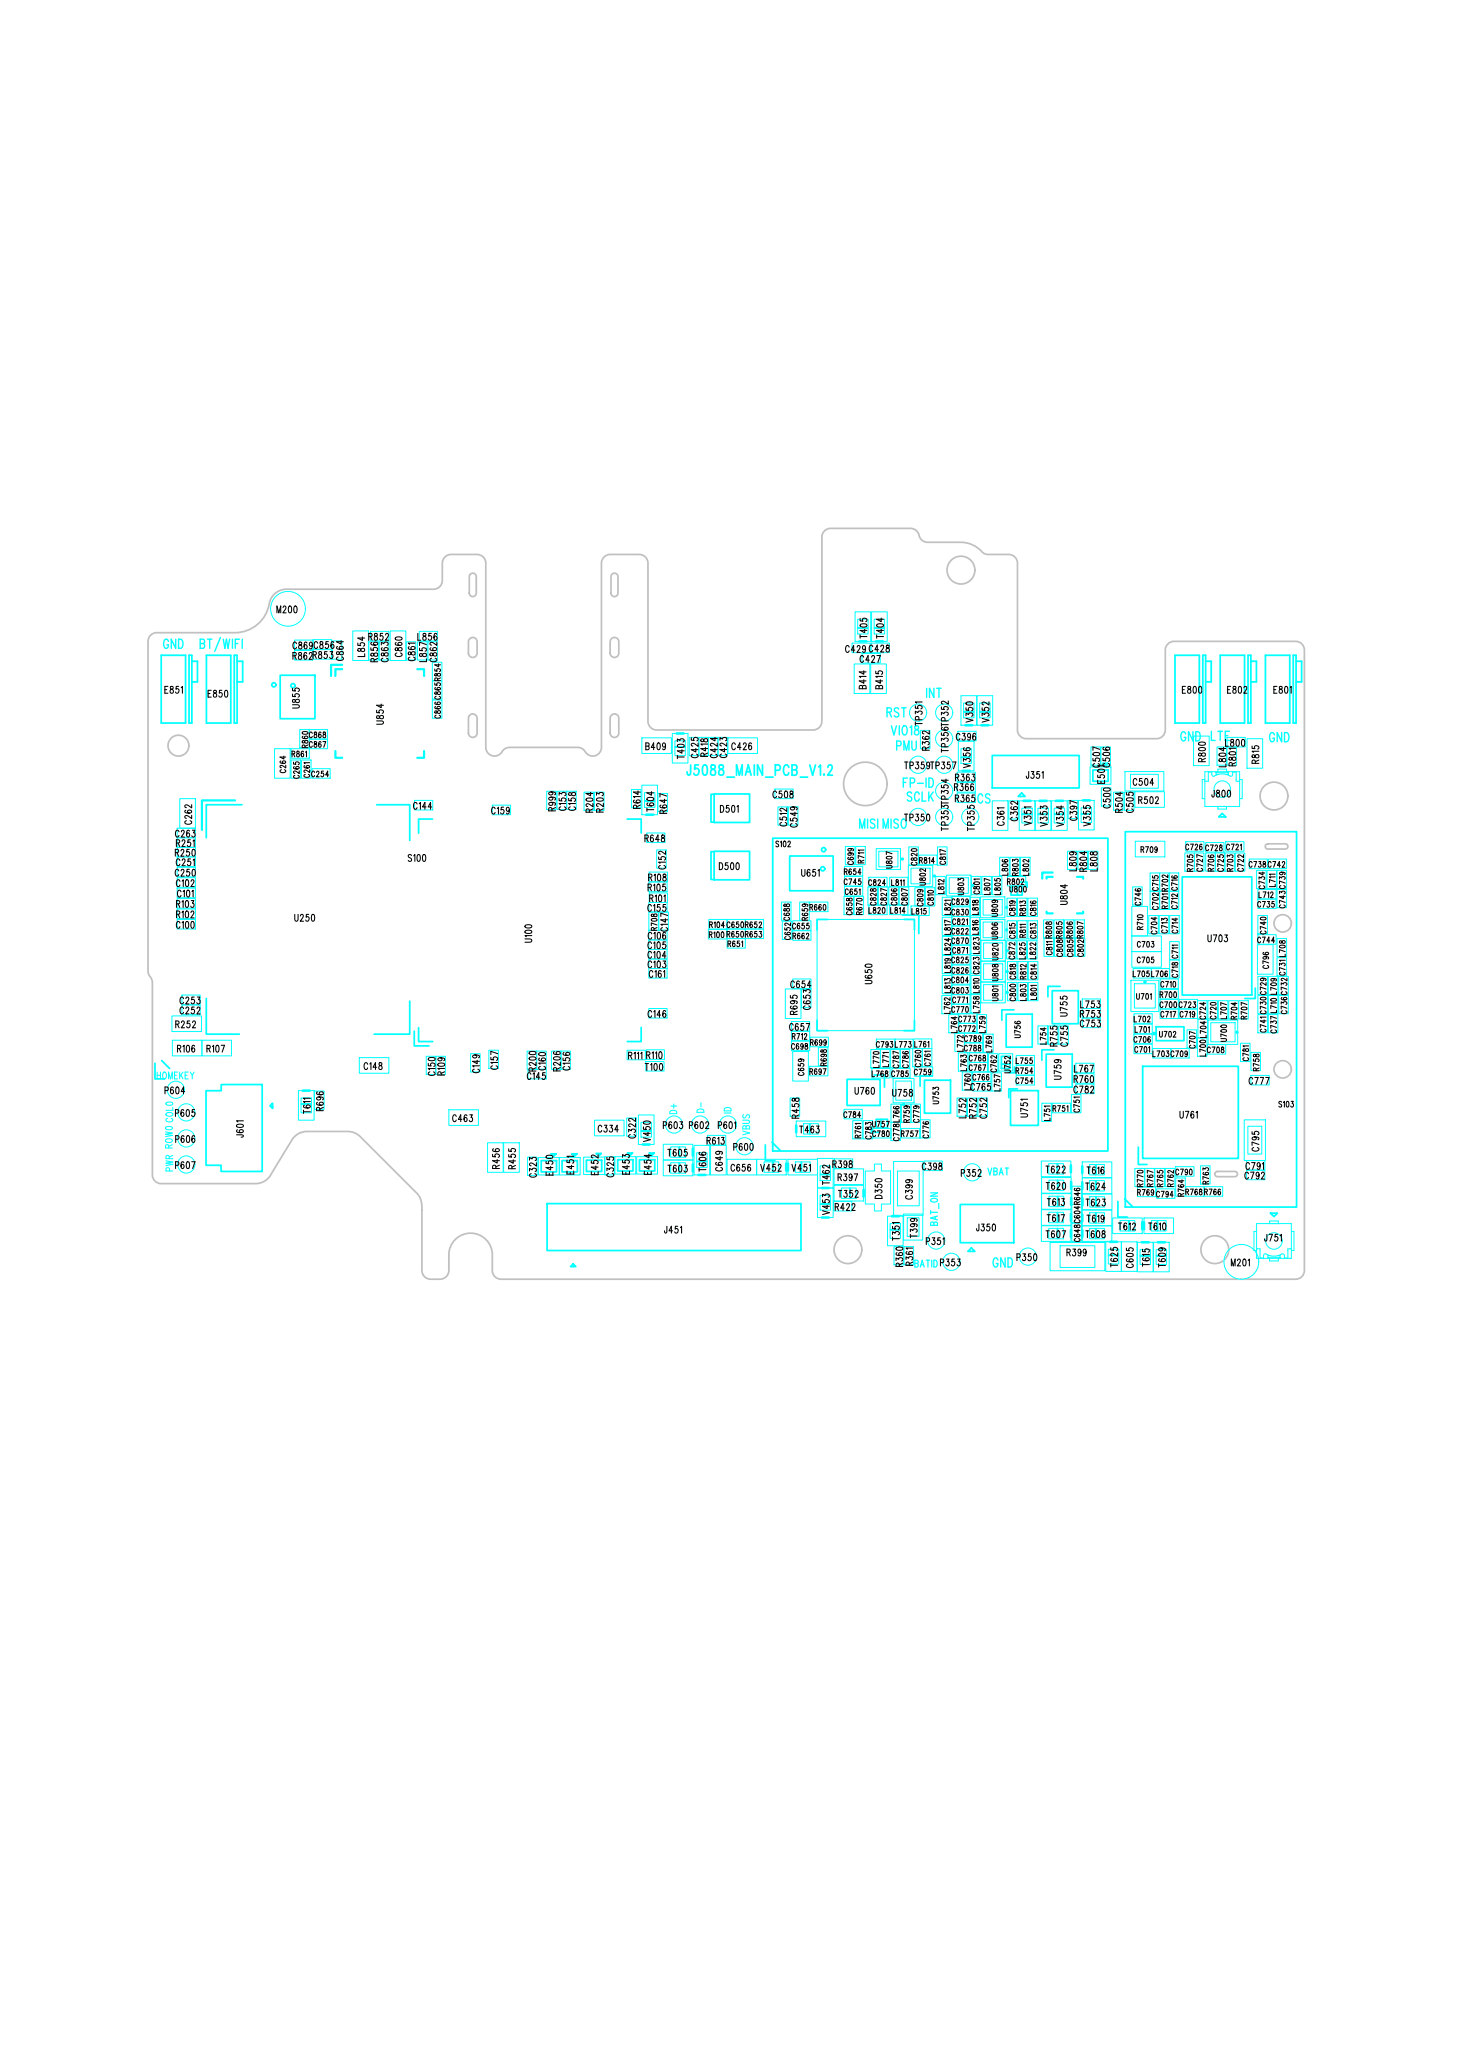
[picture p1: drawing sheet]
<svg xmlns="http://www.w3.org/2000/svg" width="210mm" height="297mm" viewBox="0 0 210 297" stroke-linecap="round" stroke-linejoin="round" font-family="sans-serif">
<g fill="none" stroke="#c0c0c0" stroke-width=".25">
<path d="M21.5 91.5l.6-.4 .4-.1h11.3a5 5 0 0 0 4.9-4.2 2.5 2.5 0 0 1 2.5-2h21.1a1.25 1.25 0 0 0 1.3-1.3v-2.5a1.25 1.25 0 0 1 1.2-1.2h3.8a1.25 1.25 0 0 1 1.2 1.2v26.5a1.3 1.3 0 0 0 1.2 1.3 1.3 1.3 0 0 0 1.4-.9l.5-.3 .4-.1h9.8a1.54 1.54 0 0 1 1.3 1 1.25 1.25 0 0 0 1.3 .1 1.25 1.25 0 0 0 .8-1.1v-26.5a1.25 1.25 0 0 1 1.2-1.2h4.2a1.25 1.25 0 0 1 1.3 1.2v22.8a1.25 1.25 0 0 0 1.2 1.2h22.5a1.25 1.25 0 0 0 1.3-1.2v-26.5a1.25 1.25 0 0 1 1.2-1.3h11.5a1.41 1.41 0 0 1 1.3 1.3 1.25 1.25 0 0 0 1.2 .7h4.8a4.2 4.2 0 0 1 3.1 1.5l.8 .3h2.9a1.25 1.25 0 0 1 1.3 1.2v24a1.25 1.25 0 0 0 1.2 1.3h18.8a1.25 1.25 0 0 0 1.2-1.3v-11.5a1.25 1.25 0 0 1 1.3-1.2h17.5a1.25 1.25 0 0 1 1.2 1.2v89.3a1.25 1.25 0 0 1-1.2 1.2h-114.3a1.25 1.25 0 0 1-1.2-1.2v-2.3a3.1 3.1 0 0 0-3.1-3.1 3.1 3.1 0 0 0-3.2 3.1v2.3a1.25 1.25 0 0 1-1.2 1.2h-1.4a1.25 1.25 0 0 1-1.2-1.2v-8.8a2.99 2.99 0 0 0-.8-2.4l-8.1-8.1a2.5 2.5 0 0 0-1.8-.7h-5.9a2.5 2.5 0 0 0-2.1 1.2l-2.8 4.6a2.75 2.75 0 0 1-2.4 1.7h-13.6a1.25 1.25 0 0 1-1.3-1.3v-27.7l-.6-1.6v-47.4z"/>
<circle cx="138.2" cy="82" r="2"/>
<circle cx="124.4" cy="112.8" r="3.1"/>
<circle cx="121.9" cy="179.8" r="2"/>
</g>
<g fill="none" stroke="#0ff" stroke-width=".14">
<path d="M50.7 90.8h2.3v4.2h-2.3zM56.1 90.8h2.2v4.2h-2.2zM122.5 92.5h2.6v1.4h-2.6zM122.8 95.5h2.3v4.3h-2.3zM122.9 88h2.3v4.3h-2.3zM123.9 94h2.7v1.4h-2.7zM125.2 95.5h2.2v4.3h-2.2zM125.2 92.5h2.7v1.4h-2.7zM125.3 88h2.3v4.3h-2.3zM25.8 114.9h2.3v4.2h-2.3zM39.5 107.7h2.2v4.2h-2.2zM41.8 109.3h1.4v2.6h-1.4z"/>
<path d="M43.3 109.3h1.4v2.6h-1.4zM80.1 113.8h1.4v2.6h-1.4zM81.5 113.8h1.3v2.6h-1.3zM90.8 113.6h1.4v2.6h-1.4zM92.3 112.9h2.2v4.3h-2.2zM96.7 105.5h2.2v4.3h-2.2zM99.1 106.1h1.4v2.6h-1.4zM100.5 106.1h1.3v2.6h-1.3zM101.8 106.1h1.4v2.6h-1.4zM103.2 106.1h1.4v2.6h-1.4zM111.8 116.1h1.4v2.6h-1.4zM137.7 105.2h2.6v1.4h-2.6z"/>
<path d="M138.2 100.1h2.2v4.2h-2.2zM140.5 100.1h2.2v4.2h-2.2zM142.7 115.2h2.2v4.2h-2.2zM146.5 115.2h2.3v4.2h-2.3zM148.8 115.2h2.3v4.2h-2.3zM151.2 115.2h2.2v4.2h-2.2zM155.1 115.1h2.2v4.3h-2.2zM156.7 110.3h3v2.5h-3zM158.3 113.3h1.4v2.6h-1.4zM160.1 113.9h1.4v2.7h-1.4zM162.5 111.4h4v2h-4zM176.4 106.1h2.6v1.3h-2.6z"/>
<path d="M179.3 106.3h2.2v4.2h-2.2zM93.3 131.2h1.4v2.6h-1.4zM94.4 122.3h1.4v2.6h-1.4zM94.7 131.2h1.4v2.6h-1.4zM121.3 128.9h1.4v2.7h-1.4zM121.5 121.8h1.4v2.6h-1.4zM122.8 128.9h1.4v2.7h-1.4zM123 121.8h1.4v2.6h-1.4zM124.8 127.6h1.4v2.6h-1.4zM126.3 127.6h1.4v2.6h-1.4zM127.8 127.6h1.4v2.6h-1.4zM129.3 127.6h1.4v2.6h-1.4z"/>
<path d="M130.6 124.5h3.5v3h-3.5zM130.7 121.8h1.3v2.6h-1.3zM131 124.9h2.7v2.2h-2.7zM131.5 127.7h1.4v2.6h-1.4zM133 127.7h1.4v2.6h-1.4zM134.5 126.1h1.4v2.6h-1.4zM134.8 121.8h1.4v2.6h-1.4zM136.1 125.9h3.5v3h-3.5zM136.5 126.3h2.7v2.2h-2.7zM141 132.3h3.5v3h-3.5zM141 129h3.5v3h-3.5zM141 138.3h3.5v3h-3.5z"/>
<path d="M141 135.3h3.5v3h-3.5zM141.2 126.1h1.3v2.6h-1.3zM141.3 132.6h2.8v2.3h-2.8zM141.3 129.4h2.8v2.2h-2.8zM141.4 138.6h2.8v2.3h-2.8zM141.4 135.6h2.8v2.3h-2.8zM142.7 126.1h1.3v2.6h-1.3zM143.7 123.3h1.4v2.6h-1.4zM144.8 129.2h1.4v2.6h-1.4zM145.2 123.3h1.4v2.6h-1.4zM146.3 129.2h1.4v2.6h-1.4zM146.7 123.3h1.4v2.6h-1.4z"/>
<path d="M147.8 129.2h1.4v2.6h-1.4zM162.7 130.4h2.3v4.2h-2.3zM162.8 127.6h1.4v2.6h-1.4zM165.2 131.7h1.3v2.6h-1.3zM165.3 125.6h1.4v2.6h-1.4zM165.3 128.2h1.4v2.6h-1.4zM166.7 131.7h1.3v2.6h-1.3zM166.7 128.2h1.4v2.6h-1.4zM166.7 125.6h1.4v2.6h-1.4zM168.1 125.6h1.4v2.6h-1.4zM168.1 128.2h1.4v2.6h-1.4zM168.2 131.7h1.3v2.6h-1.3z"/>
<path d="M170.3 122.7h1.4v2.6h-1.4zM171.7 122.7h1.4v2.6h-1.4zM173.3 122.7h1.4v2.6h-1.4zM174.7 122.7h1.4v2.6h-1.4zM176.1 122.7h1.4v2.6h-1.4zM177.6 122.7h1.4v2.6h-1.4zM180.7 125.2h1.3v2.6h-1.3zM180.8 135.9h2.2v4.2h-2.2zM180.8 131.7h1.4v2.6h-1.4zM42.9 156.9h2.3v4.2h-2.3zM61.3 151.9h1.4v2.7h-1.4zM62.7 151.9h1.3v2.7h-1.3z"/>
<path d="M67.7 151.6h1.3v2.6h-1.3zM70.3 151.1h1.4v2.6h-1.4zM75.8 151.2h1.4v2.6h-1.4zM77.2 151.2h1.3v2.6h-1.3zM79.3 151.2h1.4v2.6h-1.4zM80.7 151.2h1.3v2.6h-1.3zM112.9 142.3h2.3v4.2h-2.3zM114 151.3h2.2v4.2h-2.2zM117.7 150.7h1.3v2.6h-1.3zM125.2 151h1.4v2.6h-1.4zM126.6 151h1.3v2.6h-1.3zM128 151h1.4v2.6h-1.4z"/>
<path d="M128.4 155.1h3v3.5h-3zM128.8 155.5h2.2v2.8h-2.2zM129.4 151h1.4v2.6h-1.4zM129.6 158.8h1.4v2.6h-1.4zM131 158.8h1.3v2.6h-1.3zM131.2 150.8h1.4v2.6h-1.4zM132.6 150.8h1.4v2.6h-1.4zM141 141.3h3.5v3h-3.5zM141.4 141.6h2.8v2.3h-2.8zM143.6 151.6h2v2.5h-2zM149.2 147.6h1.4v2.6h-1.4zM154 157.4h1.4v2.7h-1.4z"/>
<path d="M170.7 148.1h1.3v2.7h-1.3zM173.7 143.9h1.3v2.7h-1.3zM175.2 143.9h1.3v2.7h-1.3zM176.7 143.9h1.3v2.7h-1.3zM178.1 143.9h1.4v2.7h-1.4zM178.3 150.1h1.4v2.6h-1.4zM179.8 151.4h1.4v2.6h-1.4zM70.1 164.4h2.2v4.2h-2.2zM72.4 164.4h2.3v4.2h-2.3zM77.4 166.5h3v2.5h-3zM80.4 166.5h3v2.5h-3zM83.9 166.4h3v2.5h-3z"/>
<path d="M85.5 161.1h4.2v2.3h-4.2zM88.4 166.4h3v2.5h-3zM91.5 166.4h3v2.5h-3zM91.8 160.4h2.2v4.2h-2.2zM95.4 166.9h4.2v2.2h-4.2zM95.4 164.6h4.2v2.2h-4.2zM102.2 164.8h2.2v4.2h-2.2zM117.5 170.9h2.3v4.2h-2.3zM117.5 166.6h2.3v4.3h-2.3zM122.6 161.2h1.4v2.6h-1.4zM124.1 161.2h1.4v2.6h-1.4zM124.4 168.4h1.3v-1h1v1h1.3v4.8h-1.3v1h-1v-1h-1.3z"/>
<path d="M127.6 174.9h2.2v4.3h-2.2zM128.5 167.1h4.2v7.7h-4.2zM129 168.4h3.2v5h-3.2zM129.9 174.6h2.8v3.8h-2.8zM130.4 175.2h1.7v2.7h-1.7zM132.3 161.1h1.4v2.6h-1.4zM149.7 176.3h4.3v2.3h-4.3zM152.4 179.2h5v3.1h-5zM159 178.6h2.2v4.3h-2.2zM161.2 178.6h2.3v4.3h-2.3zM163.2 168.1h1.3v2.6h-1.3zM163.5 178.7h2.3v4.2h-2.3z"/>
<path d="M164.6 168.1h1.4v2.6h-1.4zM165.8 178.7h2.3v4.2h-2.3zM166 168.1h1.4v2.6h-1.4zM167.5 168.1h1.4v2.6h-1.4zM172.6 167.7h1.4v2.6h-1.4zM178.9 161.1h3v5.8h-3zM179.4 162h2v4h-2z"/>
<circle cx="41.4" cy="87.6" r="2.5"/>
<circle cx="132" cy="110" r="1.24"/>
<circle cx="132" cy="102.5" r="1.24"/>
<circle cx="132" cy="117.5" r="1.24"/>
<circle cx="135.7" cy="117.5" r="1.24"/>
<circle cx="135.7" cy="110" r="1.24"/>
<circle cx="135.7" cy="102.5" r="1.24"/>
<circle cx="139.5" cy="117.5" r="1.24"/>
<circle cx="25.3" cy="156.8" r="1.24"/>
<circle cx="26.8" cy="167.5" r="1.24"/>
<circle cx="26.8" cy="163.8" r="1.24"/>
<circle cx="26.8" cy="160" r="1.24"/>
<circle cx="96.9" cy="161.8" r="1.24"/>
<circle cx="100.7" cy="161.8" r="1.24"/>
<circle cx="104.7" cy="161.8" r="1.24"/>
<circle cx="107" cy="164.9" r="1.24"/>
<circle cx="134.6" cy="178.4" r="1.24"/>
<circle cx="147.8" cy="180.8" r="1.24"/>
</g>
<g fill="none" stroke="#0ff" stroke-width=".25">
<path d="M40.3 97.1h5v6.3h-5zM102.7 114.2h5.1v4.1h-5.1zM102.7 114.3h-.5v4h.5M142.7 108.7h12.5v4.6h-12.5zM146.9 114.1l.5 .5h-1zM157.1 110.8h2.2v1.6h-2.2zM102.7 122.5h5.1v4.1h-5.1zM102.7 122.5h-.5v4h.5M29.6 156.9h2.2v-.9h5.9v12.5h-5.9v-.9h-2.2zM39.2 158.7v.7l-.4-.3zM132.9 155.4h3.8v4.7h-3.8zM134 154.8h-1.7v1.5"/>
<path d="M144.7 145.9h3.7v4.7h-3.7zM145.3 156.9h4v5h-4zM145.8 145.3h-1.8v1.5M145.8 153.5v.8h-.7M146.3 156.6h-1.3v1.3M150.4 151.6h3.8v4.8h-3.8zM151.3 142.5h3.7v4.8h-3.7zM151.5 151h-1.7v1.5M152.4 141.9h-1.7v1.5M166.2 147.7h4v2h-4zM77.8 166.9h2.2v1.7h-2.2zM78.7 173.1h36.5v6.8h-36.5z"/>
<path d="M80.8 166.9h2.2v1.7h-2.2zM84.3 166.9h2.2v1.6h-2.2zM88.8 166.8h2.2v1.6h-2.2zM91.9 166.8h2.2v1.6h-2.2zM138.1 173.3h7.7v5.5h-7.7zM139.7 179.5l.5 .5h-1zM82 182.2l.4-.4 .4 .4z"/>
<circle cx="39.4" cy="98.5" r=".3"/>
<circle cx="134.3" cy="126" r=".11"/>
</g>
<g fill="none" stroke="#0ff" stroke-width=".38">
<path d="M92.9 117.2h1M97.3 105.5h1M138.8 104.3h1M141.1 104.3h1M147.2 115.2h1M149.5 115.2h1M151.8 115.2h1M155.7 115.1h1M43.5 156.9h1M99.6 165.2v1M113 167.4v1M113.3 167.4v1"/>
<path d="M114.5 161.9v1M118.2 170.9h1M124.2 171.1v1M128.2 174.9h1M154 167.6v1M154 170v1M155.6 167.8v1M159.6 178.6h1M164.2 178.7h1M164.2 175.8v1M164.5 175.8v1M166.5 178.7h1"/>
</g>
<g fill="none" stroke="#000" stroke-width=".15">
<path d="M122.1 93.1a.27 .27 0 0 0-.4-.2 .27 .27 0 0 0-.1 .3v.3a.27 .27 0 0 0 .1 .3 .27 .27 0 0 0 .4-.2M45.2 111.1a.22 .22 0 0 0-.3-.2 .22 .22 0 0 0-.1 .3v.2a.22 .22 0 0 0 .1 .3 .22 .22 0 0 0 .3-.1M93 116.2v.5M95 131.4v.4M124.9 130.5v.9M137.6 130.8v.3a.27 .27 0 0 1 .3 .2 .27 .27 0 0 1-.3 .3 .33 .33 0 0 1 0-.4 .33 .33 0 0 1 .3-.1v-.3zM137.6 135v.2a.27 .27 0 0 1 .3 .3 .27 .27 0 0 1-.3 .2 .33 .33 0 0 1 0-.3 .33 .33 0 0 1 .3-.2v-.2zM137.6 129.3v.3a.27 .27 0 0 1 .3 .2 .27 .27 0 0 1-.3 .3 .33 .33 0 0 1 0-.4 .33 .33 0 0 1 .3-.1v-.3zM138.2 129.5v-.1a.18 .18 0 0 1 .3-.1 .18 .18 0 0 1 0 .3l-.3 .5h.4M138.2 130.8h.3l-.1 .3a.23 .23 0 0 1 .2 .4 .23 .23 0 0 1-.4 0M138.6 134.9l-.3 .8M181.5 134.8h.4"/>
<path d="M118.3 153.7h.4M126 154h.4M128.7 150.6h.3M128.9 154h.4M132.1 153.8h.4M137.6 140.6v.2a.27 .27 0 0 1 .3 .3 .27 .27 0 0 1-.3 .2 .33 .33 0 0 1-.1-.3 .33 .33 0 0 1 .3-.2v-.2zM137.6 142.1v.2a.27 .27 0 0 1 .3 .3 .27 .27 0 0 1-.3 .2 .33 .33 0 0 1 0-.3 .33 .33 0 0 1 .3-.2v-.2zM138.2 140.6h.1a.48 .48 0 0 1 0 .8l-.1-.4zM138.3 142.1a.48 .48 0 0 1 0 .8l-.1-.4zM138.9 146.2l-.3 .8M139.6 146.2l-.3 .8M139.7 150.4l-.3 .8"/>
<path d="M140 150.4v.2a.27 .27 0 0 1 .4 .3 .27 .27 0 0 1-.4 .2 .33 .33 0 0 1 0-.3 .33 .33 0 0 1 .3-.2v-.2zM140.4 153.2l-.3 .8M140.9 155.9l-.4 .9M141 153.3l-.1-.1a.5 .5 0 0 0 0 .8 .24 .24 0 0 0 .1-.3 .24 .24 0 0 0-.2-.2l-.1 .2M141.6 156l-.2-.1a.61 .61 0 0 0 0 .9 .29 .29 0 0 0 .2-.3 .29 .29 0 0 0-.3-.2l-.1 .2M164.2 171.1h.4M169.5 168.4a.22 .22 0 0 0-.3-.2 .22 .22 0 0 0-.2 .3v.2a.22 .22 0 0 0 .2 .3 .22 .22 0 0 0 .3-.2"/>
</g>
<text font-size="69" fill="#0ff" x="22.2" y="148.1">S100</text>
<text font-size="56.2" fill="#0ff" x="160.6" y="167.3">S103</text>
<text font-size="47.2" fill="#0ff" x="109.9" y="160.4">S102</text>
<text font-size="33.9" fill="#0ff" x="28.9" y="144.1">U250</text>
<text font-size="32.9" fill="#0ff" x="59.4" y="145.9">U100</text>
<text font-size="17.8" fill="#0ff" x="169.8" y="141.3">U703</text>
<text font-size="16.9" fill="#0ff" x="117.3" y="146">U650</text>
<text font-size="14.7" fill="#0ff" x="163.5" y="165.6">U761</text>
<text font-size="14.2" fill="#0ff" x="47.4" y="107.7">U854</text>
<g font-size="10" fill="#0ff">
<text x="23.1" y="102.7">E851</text>
<text x="29.6" y="102.7">E850</text>
<text x="168.8" y="102.7">E800</text>
<text x="175.3" y="102.7">E802</text>
<text x="181.8" y="102.7">E801</text>
</g>
<text font-size="7.3" fill="#0ff" x="112.7" y="128.1">U651</text>
<g font-size="7.1" fill="#0ff">
<text x="172.7" y="116.6">J800</text>
<text x="180.2" y="180.5">J751</text>
</g>
<text font-size="6.4" fill="#0ff" x="149.7" y="130.8">U804</text>
<text font-size="6" fill="#0ff" x="175.5" y="183.7">M201</text>
<g font-size="4.6" fill="#0ff">
<text x="162.6" y="144.9">U701</text>
<text x="121.7" y="158.5">U760</text>
</g>
<text font-size="4.5" x="137.8" y="110.4">V356</text>
<text font-size="4.5" fill="#0ff" x="99.8" y="168.6">T606</text>
<text font-size="4.3" fill="#0ff" x="171.6" y="109.6">R800</text>
<text font-size="3.6" fill="#0ff" x="173.7" y="149.8">U700</text>
<text font-size="3.1" fill="#0ff" x="125.9" y="124.7">U807</text>
<g font-size="2.9">
<text x="134.3" y="107.3">TP356</text>
<text x="134.3" y="114.8">TP354</text>
<text x="138.3" y="169.7">P352</text>
<text x="135.3" y="182.5">P353</text>
</g>
<g font-size="2.7">
<text x="47.7" y="94.5">C864</text>
<text x="53" y="94.6">R856</text>
<text x="54.5" y="94.6">C863</text>
<text x="58.4" y="94.6">C861</text>
<text x="60" y="94.6">L857</text>
<text x="61.5" y="94.6">C862</text>
<text x="62.1" y="100.2">C865</text>
<text x="62.1" y="97.5">R854</text>
<text x="43.1" y="107.2">R860</text>
<text x="62.1" y="103">C866</text>
<text x="132.3" y="107.3">R362</text>
<text x="156.8" y="109.7">C507</text>
<text x="158.2" y="109.7">C506</text>
<text x="174.9" y="109.7">L804</text>
<text x="176.4" y="109.7">R801</text>
<text x="78.6" y="116.1">R999</text>
<text x="83.9" y="116.2">R204</text>
<text x="85.4" y="116.2">R203</text>
<text x="94.6" y="116.4">R647</text>
<text x="113.3" y="118.3">C549</text>
<text x="145" y="117.5">C362</text>
<text x="153.5" y="117.4">C397</text>
<text x="161.6" y="116.2">C505</text>
<text x="153.4" y="124.7">L809</text>
<text x="154.9" y="124.7">R804</text>
<text x="156.4" y="124.7">L808</text>
<text x="135.4" y="131.3">L821</text>
<text x="139.4" y="131.3">L818</text>
<text x="139.6" y="128.3">C801</text>
<text x="182.1" y="127.5">L711</text>
<text x="183.6" y="130.2">C743</text>
<text x="183.6" y="127.5">C739</text>
<text x="112.3" y="132">C688</text>
<text x="112.4" y="134.8">C652</text>
<text x="114.9" y="132">R659</text>
<text x="135.4" y="134.2">L817</text>
<text x="135.4" y="137">L824</text>
<text x="139.4" y="134.2">L816</text>
<text x="139.6" y="136.8">L823</text>
<text x="144.7" y="137.6">C872</text>
<text x="144.8" y="134.7">C815</text>
<text x="146.2" y="137.6">L825</text>
<text x="146.3" y="134.7">R811</text>
<text x="147.7" y="137.6">L822</text>
<text x="147.7" y="134.7">C813</text>
<text x="150" y="134.6">R808</text>
<text x="150.1" y="137.2">C811</text>
<text x="151.5" y="134.6">R805</text>
<text x="151.6" y="137.2">C808</text>
<text x="153" y="134.6">R806</text>
<text x="153.1" y="137.2">C805</text>
<text x="154.5" y="134.6">R807</text>
<text x="154.6" y="137.2">C802</text>
<text x="168.1" y="137.7">C711</text>
<text x="183.6" y="137.3">L708</text>
<text x="135.4" y="142.6">L813</text>
<text x="135.4" y="139.7">L819</text>
<text x="139.6" y="139.7">C823</text>
<text x="139.6" y="142.6">L810</text>
<text x="144.8" y="143.6">C800</text>
<text x="144.8" y="140.6">C818</text>
<text x="146.3" y="143.6">L803</text>
<text x="146.3" y="140.6">R812</text>
<text x="147.8" y="140.6">C814</text>
<text x="147.8" y="143.6">L801</text>
<text x="168.1" y="140.3">C718</text>
<text x="180.8" y="142.7">C729</text>
<text x="182.3" y="142.7">L709</text>
<text x="183.6" y="140">C731</text>
<text x="183.8" y="142.7">C732</text>
<text x="115.2" y="144.6">C653</text>
<text x="135.4" y="145.5">L762</text>
<text x="136.4" y="148.2">L764</text>
<text x="139.6" y="145.3">L758</text>
<text x="140.4" y="148.2">L759</text>
<text x="150.7" y="149.8">R755</text>
<text x="152.2" y="149.8">C755</text>
<text x="172.1" y="146.2">C724</text>
<text x="172.2" y="148.9">L704</text>
<text x="180.8" y="145.5">C730</text>
<text x="180.8" y="148.2">C741</text>
<text x="182.3" y="148.2">C737</text>
<text x="182.3" y="145.5">L710</text>
<text x="183.8" y="145.5">C736</text>
<text x="137.3" y="150.9">L772</text>
<text x="137.8" y="153.7">L763</text>
<text x="141.4" y="151">L769</text>
<text x="142.1" y="153.8">C762</text>
<text x="172.1" y="151.6">L700</text>
<text x="45.2" y="159.2">R696</text>
<text x="113.6" y="160.2">R458</text>
<text x="128.1" y="161.1">L766</text>
<text x="137.6" y="160.2">L752</text>
<text x="138.3" y="156.5">L760</text>
<text x="139.1" y="160.2">R752</text>
<text x="140.6" y="160.2">C752</text>
<text x="142.6" y="156.6">L757</text>
<text x="149.8" y="161">L751</text>
<text x="90.1" y="163.1">C322</text>
<text x="128.1" y="163.7">C778</text>
<text x="75.8" y="168.7">C323</text>
<text x="86.9" y="168.7">C325</text>
<text x="154.1" y="172.9">R646</text>
<text x="169" y="171.7">R764</text>
<text x="154.1" y="178.2">C648</text>
<text x="154.1" y="175.5">C604</text>
<text x="128.5" y="181.6">R360</text>
<text x="129.9" y="181.6">R361</text>
</g>
<text font-size="2.3" fill="#0ff" x="98.8" y="111.5">J5088_MAIN_PCB_V1.2</text>
<text font-size="2.1" x="145.2" y="128.6">U800</text>
<g font-size="2" fill="#0ff">
<text x="23.5" y="93.3">GND</text>
<text x="28.8" y="93.3">BT/WIFI</text>
<text x="133.2" y="100.3">INT</text>
<text x="127.5" y="103.1">RST</text>
<text x="128.2" y="105.7">VIO18</text>
<text x="128.9" y="107.9">PMU</text>
<text x="169.8" y="106.6">GND</text>
<text x="174.2" y="106.5">LTE</text>
<text x="182.5" y="106.7">GND</text>
<text x="129.9" y="113.2">FP-ID</text>
<text x="123.6" y="119.1">MISI MISO</text>
<text x="130.4" y="115.2">SCLK</text>
<text x="140.6" y="115.5">CS</text>
<text x="142.8" y="182.3">GND</text>
</g>
<g font-size="1.5">
<text x="39.9" y="88.1">M200</text>
<text x="42.2" y="93.3">C869C856</text>
<text x="42.2" y="94.8">R862R853</text>
<text x="52.3" y="94.4" transform="rotate(-90 52.3 94.4)">L854</text>
<text x="53.1" y="92">R852</text>
<text x="57.7" y="94.4" transform="rotate(-90 57.7 94.4)">C860</text>
<text x="59.6" y="95" transform="rotate(-90 59.6 95)">C861</text>
<text x="60.1" y="92">L856</text>
<text x="123.7" y="95.2">C427</text>
<text x="124.6" y="91.7" transform="rotate(-90 124.6 91.7)">T405</text>
<text x="126.9" y="91.7" transform="rotate(-90 126.9 91.7)">T404</text>
<text x="23.8" y="99.6">E851</text>
<text x="30" y="100.2">E850</text>
<text x="43" y="101.8" transform="rotate(-90 43 101.8)">U855</text>
<text x="124.4" y="99" transform="rotate(-90 124.4 99)">B414</text>
<text x="126.8" y="99" transform="rotate(-90 126.8 99)">B415</text>
<text x="170.1" y="99.6">E800</text>
<text x="176.6" y="99.6">E802</text>
<text x="183.2" y="99.6">E801</text>
<text x="55" y="104.1" transform="rotate(-90 55 104.1)">U854</text>
<text x="92.9" y="107.8">B409</text>
<text x="105.3" y="107.8">C426</text>
<text x="132.5" y="104.2" transform="rotate(-90 132.5 104.2)">TP351</text>
<text x="137.6" y="106.4">C396</text>
<text x="139.8" y="103.8" transform="rotate(-90 139.8 103.8)">V350</text>
<text x="142.1" y="103.8" transform="rotate(-90 142.1 103.8)">V352</text>
<text x="176.3" y="107.3">L800</text>
<text x="98.3" y="109.1" transform="rotate(-90 98.3 109.1)">T403</text>
<text x="100.3" y="108.9" transform="rotate(-90 100.3 108.9)">C425</text>
<text x="101.7" y="108.7" transform="rotate(-90 101.7 108.7)">R418</text>
<text x="103" y="108.9" transform="rotate(-90 103 108.9)">C424</text>
<text x="104.4" y="108.9" transform="rotate(-90 104.4 108.9)">C423</text>
<text x="130.1" y="110.5">TP359TP357</text>
<text x="136.2" y="108.1" transform="rotate(-90 136.2 108.1)">TP356TP352</text>
<text x="137.3" y="113.6">R366</text>
<text x="137.4" y="112.3">R363</text>
<text x="139.4" y="110.4" transform="rotate(-90 139.4 110.4)">V356</text>
<text x="147.6" y="111.9">J351</text>
<text x="158.7" y="112.6" transform="rotate(-90 158.7 112.6)">E501</text>
<text x="163" y="112.9">C504</text>
<text x="173.2" y="109.5" transform="rotate(-90 173.2 109.5)">R800</text>
<text x="180.9" y="109.7" transform="rotate(-90 180.9 109.7)">R815</text>
<text x="27.5" y="118.5" transform="rotate(-90 27.5 118.5)">C262</text>
<text x="59.5" y="116.3">C144</text>
<text x="70.7" y="117">C159</text>
<text x="81.3" y="116.5" transform="rotate(-90 81.3 116.5)">C153</text>
<text x="82.7" y="116.5" transform="rotate(-90 82.7 116.5)">C158</text>
<text x="92" y="116.2" transform="rotate(-90 92 116.2)">R614</text>
<text x="93.9" y="116.6" transform="rotate(-90 93.9 116.6)">T604</text>
<text x="103.6" y="116.8">D501</text>
<text x="111.2" y="114.7">C508</text>
<text x="113" y="118.7" transform="rotate(-90 113 118.7)">C512</text>
<text x="130.1" y="118">TP350</text>
<text x="136.2" y="119.4" transform="rotate(-90 136.2 119.4)">TP353TP354</text>
<text x="137.4" y="115.3">R365</text>
<text x="140" y="119.4" transform="rotate(-90 140 119.4)">TP355</text>
<text x="144.3" y="118.6" transform="rotate(-90 144.3 118.6)">C361</text>
<text x="148.2" y="118.6" transform="rotate(-90 148.2 118.6)">V351</text>
<text x="150.5" y="118.8" transform="rotate(-90 150.5 118.8)">V353</text>
<text x="152.8" y="118.8" transform="rotate(-90 152.8 118.8)">V354</text>
<text x="156.7" y="118.7" transform="rotate(-90 156.7 118.7)">V355</text>
<text x="159.5" y="116.1" transform="rotate(-90 159.5 116.1)">C500</text>
<text x="161.3" y="116.8" transform="rotate(-90 161.3 116.8)">R504</text>
<text x="163.8" y="115.5">R502</text>
<text x="174.3" y="114.6">J800</text>
<text x="25.3" y="125.9">C250</text>
<text x="25.3" y="123.1">R250</text>
<text x="25.3" y="120.3">C263</text>
<text x="25.4" y="124.4">C251</text>
<text x="25.4" y="121.7">R251</text>
<text x="58.8" y="123.8">S100</text>
<text x="92.8" y="121">R648</text>
<text x="95.6" y="124.9" transform="rotate(-90 95.6 124.9)">C152</text>
<text x="103.5" y="125">D500</text>
<text x="115.3" y="126">U651</text>
<text x="25.4" y="127.4">C102</text>
<text x="93.2" y="131">C155</text>
<text x="93.2" y="128.1">R105</text>
<text x="153.4" y="130" transform="rotate(-90 153.4 130)">U804</text>
<text x="25.4" y="133.4">C100</text>
<text x="42.5" y="132.4">U250</text>
<text x="76.4" y="135.5" transform="rotate(-90 76.4 135.5)">U100</text>
<text x="93.2" y="137.8">C104</text>
<text x="93.2" y="136.4">C105</text>
<text x="95.9" y="133.9" transform="rotate(-90 95.9 133.9)">C147</text>
<text x="173.7" y="135.4">U703</text>
<text x="93.2" y="139.1">C103</text>
<text x="113.8" y="142">C654</text>
<text x="125.3" y="141.4" transform="rotate(-90 125.3 141.4)">U650</text>
<text x="25.3" y="147.8">R252</text>
<text x="26" y="145.8">C252</text>
<text x="26" y="144.3">C253</text>
<text x="93.2" y="146.3">C146</text>
<text x="113.6" y="148.1">C657</text>
<text x="114.5" y="145.8" transform="rotate(-90 114.5 145.8)">R695</text>
<text x="153.3" y="146.1" transform="rotate(-90 153.3 146.1)">U755</text>
<text x="155.4" y="147.6">C753</text>
<text x="155.4" y="146.3">R753</text>
<text x="155.4" y="144.9">L753</text>
<text x="25.6" y="151.3">R106</text>
<text x="29.8" y="151.3">R107</text>
<text x="52.4" y="153.8">C148</text>
<text x="62.5" y="154.6" transform="rotate(-90 62.5 154.6)">C150</text>
<text x="63.8" y="154.6" transform="rotate(-90 63.8 154.6)">R109</text>
<text x="68.8" y="154.2" transform="rotate(-90 68.8 154.2)">C149</text>
<text x="71.5" y="153.7" transform="rotate(-90 71.5 153.7)">C157</text>
<text x="77" y="154" transform="rotate(-90 77 154)">R200</text>
<text x="78.3" y="153.8" transform="rotate(-90 78.3 153.8)">C160</text>
<text x="80.5" y="154" transform="rotate(-90 80.5 154)">R206</text>
<text x="81.8" y="153.9" transform="rotate(-90 81.8 153.9)">C156</text>
<text x="90.4" y="152.3">R111 R110</text>
<text x="152.5" y="155.2" transform="rotate(-90 152.5 155.2)">U759</text>
<text x="154.5" y="155.6">R760</text>
<text x="154.5" y="154.1">L767</text>
<text x="179.7" y="155.9">C777</text>
<text x="23.8" y="157.3">P604</text>
<text x="25.3" y="160.5">P605</text>
<text x="44.5" y="160.1" transform="rotate(-90 44.5 160.1)">T611</text>
<text x="65.2" y="161.3">C463</text>
<text x="123" y="157.3">U760</text>
<text x="128.4" y="157.6">U758</text>
<text x="147.7" y="160.6" transform="rotate(-90 147.7 160.6)">U751</text>
<text x="154.5" y="157.1">C782</text>
<text x="169.7" y="160.8">U761</text>
<text x="25.3" y="164.3">P606</text>
<text x="34.9" y="163.5" transform="rotate(-90 34.9 163.5)">J601</text>
<text x="86.1" y="162.8">C334</text>
<text x="93.4" y="164.1" transform="rotate(-90 93.4 164.1)">V450</text>
<text x="95.4" y="162.3">P603 P602</text>
<text x="96.1" y="166.2">T605</text>
<text x="103.3" y="162.3">P601</text>
<text x="105.6" y="165.4">P600</text>
<text x="115" y="162.9">T463</text>
<text x="119.8" y="167.9">R398</text>
<text x="180.9" y="165.5" transform="rotate(-90 180.9 165.5)">C795</text>
<text x="25.3" y="168">P607</text>
<text x="71.7" y="168" transform="rotate(-90 71.7 168)">R456</text>
<text x="74" y="168" transform="rotate(-90 74 168)">R455</text>
<text x="79.4" y="169" transform="rotate(-90 79.4 169)">E450</text>
<text x="82.4" y="168.8" transform="rotate(-90 82.4 168.8)">E451</text>
<text x="85.9" y="168.9" transform="rotate(-90 85.9 168.9)">E452</text>
<text x="90.4" y="168.8" transform="rotate(-90 90.4 168.8)">E453</text>
<text x="93.5" y="168.9" transform="rotate(-90 93.5 168.9)">E454</text>
<text x="96.1" y="168.5">T603</text>
<text x="101.4" y="168.4" transform="rotate(-90 101.4 168.4)">T606</text>
<text x="103.8" y="168.4" transform="rotate(-90 103.8 168.4)">C649</text>
<text x="105.2" y="168.4">C656</text>
<text x="109.4" y="168.4">V452</text>
<text x="113.9" y="168.4">V451</text>
<text x="119.2" y="170.3" transform="rotate(-90 119.2 170.3)">T462</text>
<text x="120.6" y="169.8">R397</text>
<text x="120.6" y="172.1">T352</text>
<text x="126.7" y="172.3" transform="rotate(-90 126.7 172.3)">D350</text>
<text x="131.1" y="172.4" transform="rotate(-90 131.1 172.4)">C399</text>
<text x="132.7" y="168.2">C398</text>
<text x="150.4" y="168.6">T622</text>
<text x="150.5" y="171">T620</text>
<text x="150.6" y="173.3">T613</text>
<text x="156.2" y="171.1">T624</text>
<text x="156.2" y="173.4">T623</text>
<text x="156.3" y="168.8">T616</text>
<text x="179" y="169.5">C792</text>
<text x="95.6" y="177.3">J451</text>
<text x="119.2" y="174.6" transform="rotate(-90 119.2 174.6)">V453</text>
<text x="129.2" y="178.3" transform="rotate(-90 129.2 178.3)">T351</text>
<text x="131.8" y="178" transform="rotate(-90 131.8 178)">T399</text>
<text x="133.2" y="178.9">P351</text>
<text x="140.5" y="177">J350</text>
<text x="150.5" y="177.9">T607</text>
<text x="150.6" y="175.6">T617</text>
<text x="156.2" y="177.9">T608</text>
<text x="156.3" y="175.7">T619</text>
<text x="160.9" y="176.8">T612</text>
<text x="165.2" y="176.8">T610</text>
<text x="181.9" y="178.4">J751</text>
<text x="146.3" y="181.3">P350</text>
<text x="153.5" y="180.6">R399</text>
<text x="160.6" y="182.2" transform="rotate(-90 160.6 182.2)">T625</text>
<text x="162.8" y="182.3" transform="rotate(-90 162.8 182.3)">C605</text>
<text x="165.2" y="182.1" transform="rotate(-90 165.2 182.1)">T615</text>
<text x="167.5" y="182.2" transform="rotate(-90 167.5 182.2)">T609</text>
<text x="177.1" y="182">M201</text>
</g>
<g font-size="1.5" fill="#0ff">
<text x="22.6" y="155.2">HOMEKEY</text>
<text x="97.3" y="160.2" transform="rotate(-90 97.3 160.2)">D+</text>
<text x="101.2" y="160" transform="rotate(-90 101.2 160)">D-</text>
<text x="105.1" y="160.1" transform="rotate(-90 105.1 160.1)">ID</text>
<text x="107.8" y="163.2" transform="rotate(-90 107.8 163.2)">VBUS</text>
<text x="24.8" y="168.4" transform="rotate(-90 24.8 168.4)">PWR ROW0 COL0</text>
<text x="138.3" y="169.1">P352 VBAT</text>
<text x="134.8" y="176.3" transform="rotate(-90 134.8 176.3)">BAT_ON</text>
<text x="131.5" y="182.3">BATID P353</text>
</g>
<g font-size="1.4">
<text x="122.5" y="93.7">C429C428</text>
<text x="44.4" y="107.5">C867</text>
<text x="44.4" y="106.1">C868</text>
<text x="41.8" y="108.9">R861</text>
<text x="44.8" y="111.8">C254</text>
<text x="121.4" y="125.8">R654</text>
<text x="132.1" y="124.2">R814</text>
<text x="25.4" y="130.5">R103</text>
<text x="25.4" y="132">R102</text>
<text x="25.4" y="129">C101</text>
<text x="93.3" y="126.6">R108</text>
<text x="93.3" y="129.6">R101</text>
<text x="116.4" y="131">R660</text>
<text x="121.4" y="128.7">C651</text>
<text x="144.8" y="127.3">R802</text>
<text x="180.8" y="130.5">C735</text>
<text x="180.8" y="129.1">L712</text>
<text x="93.3" y="135">C106</text>
<text x="104.5" y="136.2">R651</text>
<text x="113.9" y="133.6">C655</text>
<text x="113.9" y="135.1">R662</text>
<text x="136.8" y="133">C821</text>
<text x="136.8" y="134.4">C822</text>
<text x="136.8" y="137.1">C871</text>
<text x="180.8" y="135.6">C744</text>
<text x="93.3" y="140.5">C161</text>
<text x="136.8" y="138.5">C825</text>
<text x="136.8" y="140">C826</text>
<text x="162.9" y="140.5">L705L706</text>
<text x="166.8" y="142">C710</text>
<text x="166.8" y="143.5">R700</text>
<text x="113.8" y="149.5">R712</text>
<text x="136.8" y="145.6">C770</text>
<text x="136.8" y="144.3">C771</text>
<text x="137.8" y="148.4">C772</text>
<text x="138.6" y="149.8">C789</text>
<text x="163" y="150">C706</text>
<text x="163" y="147">L702</text>
<text x="163" y="148.5">L701</text>
<text x="75.9" y="155">C145</text>
<text x="92.8" y="153.9">T100</text>
<text x="113.8" y="151">C698</text>
<text x="116.4" y="154.6">R697</text>
<text x="116.4" y="150.4">R699</text>
<text x="139.3" y="152.6">C768</text>
<text x="139.8" y="155.4">C766</text>
<text x="146.1" y="155.9">C754</text>
<text x="146.1" y="153">L755</text>
<text x="146.1" y="154.5">R754</text>
<text x="163" y="151.4">C701</text>
<text x="165.7" y="152">L703C709</text>
<text x="173.6" y="151.5">C708</text>
<text x="121.3" y="160.8">C784</text>
<text x="151.3" y="159.9">R751</text>
<text x="101.7" y="164.5">R613</text>
<text x="125.4" y="163.5">C780</text>
<text x="129.6" y="163.5">R757</text>
<text x="169" y="169">C790</text>
<text x="179.2" y="168.1">C791</text>
<text x="119.8" y="174">R422</text>
</g>
<g font-size="1.2">
<text x="44.2" y="107.5" transform="rotate(-90 44.2 107.5)">R860</text>
<text x="41" y="111.1" transform="rotate(-90 41 111.1)">C264</text>
<text x="42.9" y="111.9" transform="rotate(-90 42.9 111.9)">C265</text>
<text x="44.4" y="111.7" transform="rotate(-90 44.4 111.7)">C261</text>
<text x="111.6" y="121.7">S102</text>
<text x="122.6" y="124.3" transform="rotate(-90 122.6 124.3)">C699</text>
<text x="124.1" y="124" transform="rotate(-90 124.1 124)">R711</text>
<text x="128.2" y="124.8" transform="rotate(-90 128.2 124.8)">U807</text>
<text x="131.8" y="124.4" transform="rotate(-90 131.8 124.4)">C820</text>
<text x="135.9" y="124.3" transform="rotate(-90 135.9 124.3)">C817</text>
<text x="144.8" y="125.8" transform="rotate(-90 144.8 125.8)">L806</text>
<text x="146.3" y="125.9" transform="rotate(-90 146.3 125.9)">R803</text>
<text x="147.8" y="125.8" transform="rotate(-90 147.8 125.8)">L802</text>
<text x="164.1" y="122.5">R709</text>
<text x="170.5" y="122.2">C726 C728 C721</text>
<text x="171.4" y="125.3" transform="rotate(-90 171.4 125.3)">R705</text>
<text x="172.8" y="125.3" transform="rotate(-90 172.8 125.3)">C727</text>
<text x="174.4" y="125.2" transform="rotate(-90 174.4 125.2)">R706</text>
<text x="175.8" y="125.3" transform="rotate(-90 175.8 125.3)">C725</text>
<text x="177.2" y="125.2" transform="rotate(-90 177.2 125.2)">R703</text>
<text x="178.7" y="125.3" transform="rotate(-90 178.7 125.3)">C722</text>
<text x="179.7" y="124.7">C738 C742</text>
<text x="121.4" y="127.2">C745</text>
<text x="122.4" y="131.5" transform="rotate(-90 122.4 131.5)">C658</text>
<text x="123.9" y="131.5" transform="rotate(-90 123.9 131.5)">R670</text>
<text x="125" y="127.3">C824 L811</text>
<text x="125" y="131.3">L820 L814</text>
<text x="125.9" y="130.1" transform="rotate(-90 125.9 130.1)">C828</text>
<text x="127.4" y="130.1" transform="rotate(-90 127.4 130.1)">C827</text>
<text x="128.9" y="130.1" transform="rotate(-90 128.9 130.1)">C806</text>
<text x="130.4" y="130.1" transform="rotate(-90 130.4 130.1)">C807</text>
<text x="131.2" y="131.4">L815</text>
<text x="132.6" y="130.2" transform="rotate(-90 132.6 130.2)">C809</text>
<text x="133" y="127.2" transform="rotate(-90 133 127.2)">U802</text>
<text x="134.1" y="130.1" transform="rotate(-90 134.1 130.1)">C810</text>
<text x="135.6" y="128.5" transform="rotate(-90 135.6 128.5)">L812</text>
<text x="138.5" y="128.6" transform="rotate(-90 138.5 128.6)">U803</text>
<text x="142.3" y="128.6" transform="rotate(-90 142.3 128.6)">L807</text>
<text x="143.4" y="131.7" transform="rotate(-90 143.4 131.7)">U809</text>
<text x="143.8" y="128.6" transform="rotate(-90 143.8 128.6)">L805</text>
<text x="145.9" y="131.6" transform="rotate(-90 145.9 131.6)">C819</text>
<text x="147.4" y="131.6" transform="rotate(-90 147.4 131.6)">R813</text>
<text x="148.9" y="131.6" transform="rotate(-90 148.9 131.6)">C816</text>
<text x="163.9" y="130.1" transform="rotate(-90 163.9 130.1)">C746</text>
<text x="166.4" y="130.8" transform="rotate(-90 166.4 130.8)">C702 C715</text>
<text x="167.8" y="130.6" transform="rotate(-90 167.8 130.6)">R701 R702</text>
<text x="169.2" y="130.6" transform="rotate(-90 169.2 130.6)">C712 C716</text>
<text x="181.8" y="127.8" transform="rotate(-90 181.8 127.8)">C734</text>
<text x="183.3" y="127.5" transform="rotate(-90 183.3 127.5)">L711</text>
<text x="94.4" y="133.7" transform="rotate(-90 94.4 133.7)">R708</text>
<text x="102" y="134.8">R100 R650R653</text>
<text x="102.1" y="133.4">R104 C650R652</text>
<text x="116.1" y="132.3" transform="rotate(-90 116.1 132.3)">R659</text>
<text x="143.4" y="135" transform="rotate(-90 143.4 135)">U806</text>
<text x="143.4" y="138" transform="rotate(-90 143.4 138)">U820</text>
<text x="163.6" y="136.2">C703</text>
<text x="164.3" y="133.6" transform="rotate(-90 164.3 133.6)">R710</text>
<text x="166.3" y="134.3" transform="rotate(-90 166.3 134.3)">C704</text>
<text x="167.8" y="134.1" transform="rotate(-90 167.8 134.1)">C713</text>
<text x="169.3" y="134.1" transform="rotate(-90 169.3 134.1)">C714</text>
<text x="181.9" y="134.3" transform="rotate(-90 181.9 134.3)">C740</text>
<text x="143.4" y="143.9" transform="rotate(-90 143.4 143.9)">U801</text>
<text x="143.4" y="141" transform="rotate(-90 143.4 141)">U808</text>
<text x="163.5" y="143.7">U701</text>
<text x="163.6" y="138.4">C705</text>
<text x="182.3" y="139.2" transform="rotate(-90 182.3 139.2)">C796</text>
<text x="137.5" y="148.5" transform="rotate(-90 137.5 148.5)">L764</text>
<text x="141.6" y="148.5" transform="rotate(-90 141.6 148.5)">L759</text>
<text x="146.6" y="149.2" transform="rotate(-90 146.6 149.2)">U756</text>
<text x="166.8" y="149.1">U702</text>
<text x="166.8" y="144.9">C700 C723</text>
<text x="167" y="146.2">C717 C719</text>
<text x="174.8" y="146.5" transform="rotate(-90 174.8 146.5)">C720</text>
<text x="176.3" y="146.5" transform="rotate(-90 176.3 146.5)">L707</text>
<text x="176.3" y="149.7" transform="rotate(-90 176.3 149.7)">U700</text>
<text x="177.8" y="146.5" transform="rotate(-90 177.8 146.5)">R704</text>
<text x="179.2" y="146.5" transform="rotate(-90 179.2 146.5)">R707</text>
<text x="115.5" y="154.6" transform="rotate(-90 115.5 154.6)">C659</text>
<text x="118.8" y="153.2" transform="rotate(-90 118.8 153.2)">R698</text>
<text x="125.5" y="154.8">L768 C785 C759</text>
<text x="126.1" y="150.6">C793 L773 L761</text>
<text x="126.3" y="153.5" transform="rotate(-90 126.3 153.5)">L770</text>
<text x="127.7" y="153.4" transform="rotate(-90 127.7 153.4)">L771</text>
<text x="129.1" y="153.5" transform="rotate(-90 129.1 153.5)">C787</text>
<text x="130.5" y="153.5" transform="rotate(-90 130.5 153.5)">C786</text>
<text x="132.3" y="153.4" transform="rotate(-90 132.3 153.4)">C760</text>
<text x="133.7" y="153.2" transform="rotate(-90 133.7 153.2)">C761</text>
<text x="138.4" y="151.2" transform="rotate(-90 138.4 151.2)">L772</text>
<text x="138.9" y="154" transform="rotate(-90 138.9 154)">L763</text>
<text x="142.5" y="151.2" transform="rotate(-90 142.5 151.2)">L769</text>
<text x="143.2" y="154.1" transform="rotate(-90 143.2 154.1)">C762</text>
<text x="145.2" y="154.2" transform="rotate(-90 145.2 154.2)">U752</text>
<text x="150.3" y="150.1" transform="rotate(-90 150.3 150.1)">L754</text>
<text x="171.8" y="150.7" transform="rotate(-90 171.8 150.7)">C707</text>
<text x="179.4" y="152.5" transform="rotate(-90 179.4 152.5)">C781</text>
<text x="180.9" y="153.9" transform="rotate(-90 180.9 153.9)">R758</text>
<text x="130.7" y="161.4" transform="rotate(-90 130.7 161.4)">R759</text>
<text x="132.1" y="161.4" transform="rotate(-90 132.1 161.4)">C779</text>
<text x="134.9" y="158.7" transform="rotate(-90 134.9 158.7)">U753</text>
<text x="139.4" y="156.7" transform="rotate(-90 139.4 156.7)">L760</text>
<text x="143.7" y="156.9" transform="rotate(-90 143.7 156.9)">L757</text>
<text x="150.9" y="161.1" transform="rotate(-90 150.9 161.1)">L751</text>
<text x="155.1" y="159.9" transform="rotate(-90 155.1 159.9)">C751</text>
<text x="183.9" y="159.2">S103</text>
<text x="123.7" y="163.6" transform="rotate(-90 123.7 163.6)">R761</text>
<text x="125.2" y="163.8" transform="rotate(-90 125.2 163.8)">C783</text>
<text x="125.5" y="162">U757</text>
<text x="133.4" y="163.6" transform="rotate(-90 133.4 163.6)">C776</text>
<text x="163.6" y="171.9">R769 C794</text>
<text x="164.3" y="170.6" transform="rotate(-90 164.3 170.6)">R770</text>
<text x="165.7" y="170.6" transform="rotate(-90 165.7 170.6)">R767</text>
<text x="167.1" y="170.6" transform="rotate(-90 167.1 170.6)">R765</text>
<text x="168.6" y="170.6" transform="rotate(-90 168.6 170.6)">R762</text>
<text x="170.1" y="172" transform="rotate(-90 170.1 172)">R764</text>
<text x="170.6" y="171.8">R768 R766</text>
<text x="173.7" y="170.2" transform="rotate(-90 173.7 170.2)">R763</text>
</g>
</svg>
